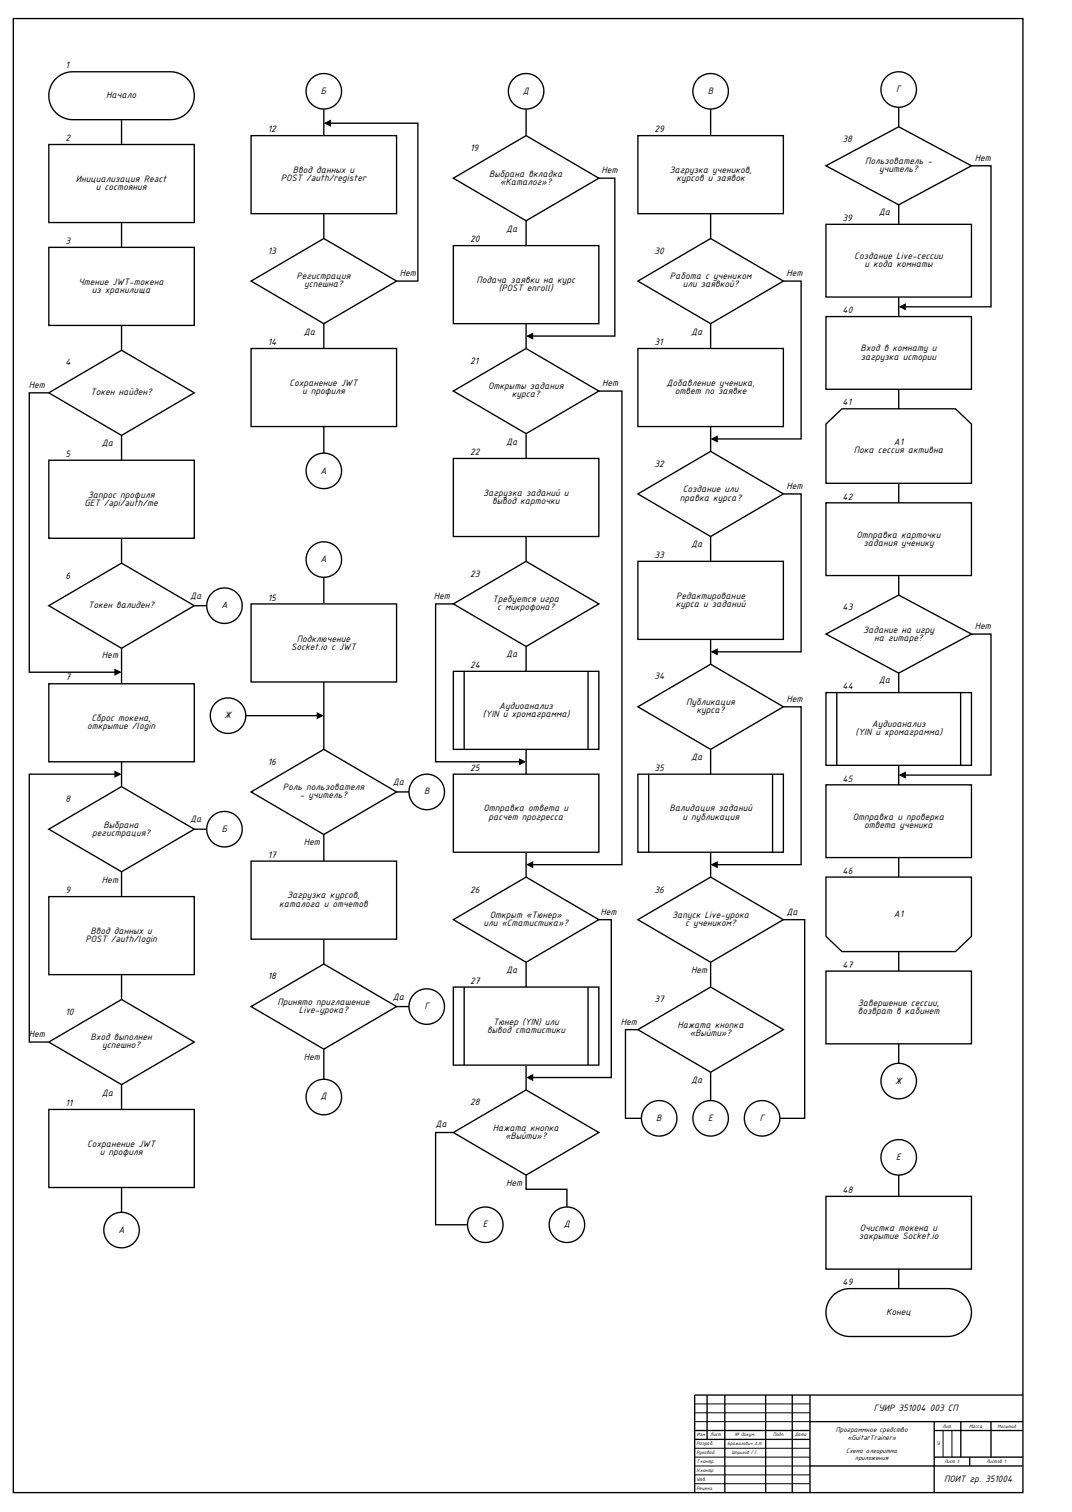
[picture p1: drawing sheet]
<svg xmlns="http://www.w3.org/2000/svg" width="594mm" height="838mm" viewBox="0 0 594 838" stroke-linecap="round" stroke-linejoin="round" font-family="sans-serif">
<g fill="none" stroke="#000" stroke-width=".75" stroke-linecap="butt">
<path d="M7 10h560v817h-560zM498 59v11M67 66v14M179 60v15M180 68l3-1v3zM183 68h49v88h-12M292 60v15M394 60v15M332 99h9v87h-46M538 92h11v78h-47M179 118v14M394 118v14"/>
<path d="M498 114v10M67 123v14M292 122v14M434 156h10v87h-47M179 179v14M292 179v14M394 179v14M498 165v10M499 170l3-1v2zM67 180v14M292 186l3-1v3zM27 218h-11v155h48"/>
<path d="M332 217h13v262h-50M498 216v11M179 236v15M394 236v14M67 241v14M292 240v14M395 243l2-1v3zM434 274h10v87h-47M498 268v11M67 298v14M292 297v14M394 297v14"/>
<path d="M498 319v11M108 336h7M179 320v15M251 335h-10v87h47M67 359v20M292 358v14M394 354v14M538 352h11v78h-47M64 371l3 2-3 1zM179 378v37M395 361l2-1v3zM498 373v11"/>
<path d="M136 397h40M176 395l3 2-3 1zM434 392h10v87h-47M292 415v14M394 415v14M64 428l3 1-3 2zM64 429h-48v149h11M67 422v14M220 439h7M288 421l3 1-3 2zM498 424v11M499 430l3-2v3z"/>
<path d="M108 460h7M179 463v14M292 472v14M292 479l3-1v3zM394 472v14M395 479l2-1v3zM498 475v11M67 483v14M332 510h7v87h-44M434 510h12v110h-14M179 521v13M292 533v14"/>
<path d="M394 533v14M498 528v10M67 540v14M220 558h7M354 571h-7v49h8M498 579v10M179 582v16M292 590v14M292 597l3-1v3zM394 594v16M67 601v14M251 628h-10v51h18"/>
<path d="M67 658v14M292 651v8h22v10M498 651v12M498 704v10M392 773v25M402 773v54M424 773v54M439 773v54M449 773v54M567 773h-182v54M385 793h64M385 798h64"/>
<path d="M449 788h118M518 793h49M518 788v39M532 788v20M549 788v20M449 813h118M518 808h49M537 808v5"/>
</g>
<path d="M385 778h64M385 783h64M385 788h64M523 793v15M528 793v15M385 803h64M385 808h64M385 813h64M385 818h64M385 823h64" fill="none" stroke="#000" stroke-width=".55"/>
<g fill="#000">
<path d="M180 68l3-1v3zM499 170l3-1v2zM292 186l3-1v3zM395 243l2-1v3zM64 371l3 2-3 1zM395 361l2-1v3zM176 395l3 2-3 1zM64 428l3 1-3 2zM288 421l3 1-3 2zM499 430l3-2v3zM292 479l3-1v3zM395 479l2-1v3z"/>
<path d="M292 597l3-1v3z"/>
</g>
<path d="M31 44l4-3 5-1h56l5 2 4 3 2 5 1 5-2 4-2 3-3 3-4 1h-59l-3-1-3-2-3-3-1-3-1-3v-4l2-3z" fill="#fff"/>
<path d="M31 44l4-3 5-1h56l5 2 4 3 2 5 1 5-2 4-2 3-3 3-4 1h-59l-3-1-3-2-3-3-1-3-1-3v-4l2-3z" fill="none" stroke="#000" stroke-width=".75" stroke-linecap="butt"/>
<path d="M27 80h81v43h-81z" fill="#fff"/>
<path d="M27 80h81v43h-81z" fill="none" stroke="#000" stroke-width=".75" stroke-linecap="butt"/>
<path d="M27 137h81v43h-81z" fill="#fff"/>
<path d="M27 137h81v43h-81z" fill="none" stroke="#000" stroke-width=".75" stroke-linecap="butt"/>
<path d="M27 218l40-24 41 24-41 23z" fill="#fff"/>
<path d="M27 218l40-24 41 24-41 23z" fill="none" stroke="#000" stroke-width=".75" stroke-linecap="butt"/>
<path d="M27 255h81v43h-81z" fill="#fff"/>
<path d="M27 255h81v43h-81z" fill="none" stroke="#000" stroke-width=".75" stroke-linecap="butt"/>
<path d="M27 336l40-24 41 24-41 23z" fill="#fff"/>
<path d="M27 336l40-24 41 24-41 23z" fill="none" stroke="#000" stroke-width=".75" stroke-linecap="butt"/>
<path d="M27 379h81v43h-81z" fill="#fff"/>
<path d="M27 379h81v43h-81z" fill="none" stroke="#000" stroke-width=".75" stroke-linecap="butt"/>
<path d="M27 460l40-24 41 24-41 23z" fill="#fff"/>
<path d="M27 460l40-24 41 24-41 23z" fill="none" stroke="#000" stroke-width=".75" stroke-linecap="butt"/>
<path d="M27 497h81v43h-81z" fill="#fff"/>
<path d="M27 497h81v43h-81z" fill="none" stroke="#000" stroke-width=".75" stroke-linecap="butt"/>
<path d="M27 578l40-24 41 24-41 23z" fill="#fff"/>
<path d="M27 578l40-24 41 24-41 23z" fill="none" stroke="#000" stroke-width=".75" stroke-linecap="butt"/>
<path d="M27 615h81v43h-81z" fill="#fff"/>
<path d="M27 615h81v43h-81z" fill="none" stroke="#000" stroke-width=".75" stroke-linecap="butt"/>
<path d="M139 75h81v43h-81z" fill="#fff"/>
<path d="M139 75h81v43h-81z" fill="none" stroke="#000" stroke-width=".75" stroke-linecap="butt"/>
<path d="M139 156l40-24 41 24-41 23z" fill="#fff"/>
<path d="M139 156l40-24 41 24-41 23z" fill="none" stroke="#000" stroke-width=".75" stroke-linecap="butt"/>
<path d="M139 193h81v43h-81z" fill="#fff"/>
<path d="M139 193h81v43h-81z" fill="none" stroke="#000" stroke-width=".75" stroke-linecap="butt"/>
<path d="M139 335h81v43h-81z" fill="#fff"/>
<path d="M139 335h81v43h-81z" fill="none" stroke="#000" stroke-width=".75" stroke-linecap="butt"/>
<path d="M139 439l40-24 41 24-41 24z" fill="#fff"/>
<path d="M139 439l40-24 41 24-41 24z" fill="none" stroke="#000" stroke-width=".75" stroke-linecap="butt"/>
<path d="M139 477h81v44h-81z" fill="#fff"/>
<path d="M139 477h81v44h-81z" fill="none" stroke="#000" stroke-width=".75" stroke-linecap="butt"/>
<path d="M139 558l40-24 41 24-41 24z" fill="#fff"/>
<path d="M139 558l40-24 41 24-41 24z" fill="none" stroke="#000" stroke-width=".75" stroke-linecap="butt"/>
<path d="M251 99l41-24 40 24-40 23z" fill="#fff"/>
<path d="M251 99l41-24 40 24-40 23z" fill="none" stroke="#000" stroke-width=".75" stroke-linecap="butt"/>
<path d="M251 136h81v43h-81z" fill="#fff"/>
<path d="M251 136h81v43h-81z" fill="none" stroke="#000" stroke-width=".75" stroke-linecap="butt"/>
<path d="M251 217l41-24 40 24-40 23z" fill="#fff"/>
<path d="M251 217l41-24 40 24-40 23z" fill="none" stroke="#000" stroke-width=".75" stroke-linecap="butt"/>
<path d="M251 254h81v43h-81z" fill="#fff"/>
<path d="M251 254h81v43h-81z" fill="none" stroke="#000" stroke-width=".75" stroke-linecap="butt"/>
<path d="M251 335l41-24 40 24-40 23z" fill="#fff"/>
<path d="M251 335l41-24 40 24-40 23z" fill="none" stroke="#000" stroke-width=".75" stroke-linecap="butt"/>
<path d="M251 372h81v43h-81z" fill="#fff"/>
<path d="M251 372h81v43h-81zM257 372v43M326 372v43" fill="none" stroke="#000" stroke-width=".75" stroke-linecap="butt"/>
<path d="M251 429h81v43h-81z" fill="#fff"/>
<path d="M251 429h81v43h-81z" fill="none" stroke="#000" stroke-width=".75" stroke-linecap="butt"/>
<path d="M251 510l41-24 40 24-40 23z" fill="#fff"/>
<path d="M251 510l41-24 40 24-40 23z" fill="none" stroke="#000" stroke-width=".75" stroke-linecap="butt"/>
<path d="M251 547h81v43h-81z" fill="#fff"/>
<path d="M251 547h81v43h-81zM257 547v43M326 547v43" fill="none" stroke="#000" stroke-width=".75" stroke-linecap="butt"/>
<path d="M251 628l41-24 40 24-40 23z" fill="#fff"/>
<path d="M251 628l41-24 40 24-40 23z" fill="none" stroke="#000" stroke-width=".75" stroke-linecap="butt"/>
<path d="M354 75h80v43h-80z" fill="#fff"/>
<path d="M354 75h80v43h-80z" fill="none" stroke="#000" stroke-width=".75" stroke-linecap="butt"/>
<path d="M354 156l40-24 40 24-40 23z" fill="#fff"/>
<path d="M354 156l40-24 40 24-40 23z" fill="none" stroke="#000" stroke-width=".75" stroke-linecap="butt"/>
<path d="M354 193h80v43h-80z" fill="#fff"/>
<path d="M354 193h80v43h-80z" fill="none" stroke="#000" stroke-width=".75" stroke-linecap="butt"/>
<path d="M354 274l40-24 40 24-40 23z" fill="#fff"/>
<path d="M354 274l40-24 40 24-40 23z" fill="none" stroke="#000" stroke-width=".75" stroke-linecap="butt"/>
<path d="M354 311h80v43h-80z" fill="#fff"/>
<path d="M354 311h80v43h-80z" fill="none" stroke="#000" stroke-width=".75" stroke-linecap="butt"/>
<path d="M354 392l40-24 40 24-40 23z" fill="#fff"/>
<path d="M354 392l40-24 40 24-40 23z" fill="none" stroke="#000" stroke-width=".75" stroke-linecap="butt"/>
<path d="M354 429h80v43h-80z" fill="#fff"/>
<path d="M354 429h80v43h-80zM360 429v43M428 429v43" fill="none" stroke="#000" stroke-width=".75" stroke-linecap="butt"/>
<path d="M354 510l40-24 40 24-40 23z" fill="#fff"/>
<path d="M354 510l40-24 40 24-40 23z" fill="none" stroke="#000" stroke-width=".75" stroke-linecap="butt"/>
<path d="M354 571l40-24 40 24-40 23z" fill="#fff"/>
<path d="M354 571l40-24 40 24-40 23z" fill="none" stroke="#000" stroke-width=".75" stroke-linecap="butt"/>
<path d="M458 92l40-22 40 22-40 22z" fill="#fff"/>
<path d="M458 92l40-22 40 22-40 22z" fill="none" stroke="#000" stroke-width=".75" stroke-linecap="butt"/>
<path d="M458 124h80v41h-80z" fill="#fff"/>
<path d="M458 124h80v41h-80z" fill="none" stroke="#000" stroke-width=".75" stroke-linecap="butt"/>
<path d="M458 175h80v41h-80z" fill="#fff"/>
<path d="M458 175h80v41h-80z" fill="none" stroke="#000" stroke-width=".75" stroke-linecap="butt"/>
<path d="M458 235l9-8h63l8 8v33h-80z" fill="#fff"/>
<path d="M458 235l9-8h63l8 8v33h-80z" fill="none" stroke="#000" stroke-width=".75" stroke-linecap="butt"/>
<path d="M458 279h80v40h-80z" fill="#fff"/>
<path d="M458 279h80v40h-80z" fill="none" stroke="#000" stroke-width=".75" stroke-linecap="butt"/>
<path d="M458 352l40-22 40 22-40 21z" fill="#fff"/>
<path d="M458 352l40-22 40 22-40 21z" fill="none" stroke="#000" stroke-width=".75" stroke-linecap="butt"/>
<path d="M458 384h80v40h-80z" fill="#fff"/>
<path d="M458 384h80v40h-80zM464 384v40M532 384v40" fill="none" stroke="#000" stroke-width=".75" stroke-linecap="butt"/>
<path d="M458 435h80v40h-80z" fill="#fff"/>
<path d="M458 435h80v40h-80z" fill="none" stroke="#000" stroke-width=".75" stroke-linecap="butt"/>
<path d="M458 486h80v33l-8 9h-63l-9-9z" fill="#fff"/>
<path d="M458 486h80v33l-8 9h-63l-9-9z" fill="none" stroke="#000" stroke-width=".75" stroke-linecap="butt"/>
<path d="M458 538h80v41h-80z" fill="#fff"/>
<path d="M458 538h80v41h-80z" fill="none" stroke="#000" stroke-width=".75" stroke-linecap="butt"/>
<path d="M458 663h80v41h-80z" fill="#fff"/>
<path d="M458 663h80v41h-80z" fill="none" stroke="#000" stroke-width=".75" stroke-linecap="butt"/>
<path d="M462 718l4-2 4-2 57 1 5 1 4 4 2 4v6l-1 3-2 4-4 2-4 2h-58l-3-1-3-2-3-3-2-3v-4v-3l1-4z" fill="#fff"/>
<path d="M462 718l4-2 4-2 57 1 5 1 4 4 2 4v6l-1 3-2 4-4 2-4 2h-58l-3-1-3-2-3-3-2-3v-4v-3l1-4z" fill="none" stroke="#000" stroke-width=".75" stroke-linecap="butt"/>
<circle cx="124" cy="336" r="10" fill="#fff"/>
<circle cx="124" cy="336" r="10" fill="none" stroke="#000" stroke-width=".75" stroke-linecap="butt"/>
<circle cx="124" cy="460" r="10" fill="#fff"/>
<circle cx="124" cy="460" r="10" fill="none" stroke="#000" stroke-width=".75" stroke-linecap="butt"/>
<circle cx="67" cy="682" r="10" fill="#fff"/>
<circle cx="67" cy="682" r="10" fill="none" stroke="#000" stroke-width=".75" stroke-linecap="butt"/>
<circle cx="179" cy="51" r="10" fill="#fff"/>
<circle cx="179" cy="51" r="10" fill="none" stroke="#000" stroke-width=".75" stroke-linecap="butt"/>
<circle cx="179" cy="261" r="10" fill="#fff"/>
<circle cx="179" cy="261" r="10" fill="none" stroke="#000" stroke-width=".75" stroke-linecap="butt"/>
<circle cx="179" cy="310" r="10" fill="#fff"/>
<circle cx="179" cy="310" r="10" fill="none" stroke="#000" stroke-width=".75" stroke-linecap="butt"/>
<circle cx="126" cy="397" r="10" fill="#fff"/>
<circle cx="126" cy="397" r="10" fill="none" stroke="#000" stroke-width=".75" stroke-linecap="butt"/>
<circle cx="236" cy="439" r="10" fill="#fff"/>
<circle cx="236" cy="439" r="10" fill="none" stroke="#000" stroke-width=".75" stroke-linecap="butt"/>
<circle cx="236" cy="558" r="10" fill="#fff"/>
<circle cx="236" cy="558" r="10" fill="none" stroke="#000" stroke-width=".75" stroke-linecap="butt"/>
<circle cx="179" cy="608" r="10" fill="#fff"/>
<circle cx="179" cy="608" r="10" fill="none" stroke="#000" stroke-width=".75" stroke-linecap="butt"/>
<circle cx="292" cy="51" r="10" fill="#fff"/>
<circle cx="292" cy="51" r="10" fill="none" stroke="#000" stroke-width=".75" stroke-linecap="butt"/>
<circle cx="269" cy="679" r="10" fill="#fff"/>
<circle cx="269" cy="679" r="10" fill="none" stroke="#000" stroke-width=".75" stroke-linecap="butt"/>
<circle cx="314" cy="679" r="10" fill="#fff"/>
<circle cx="314" cy="679" r="10" fill="none" stroke="#000" stroke-width=".75" stroke-linecap="butt"/>
<circle cx="394" cy="51" r="10" fill="#fff"/>
<circle cx="394" cy="51" r="10" fill="none" stroke="#000" stroke-width=".75" stroke-linecap="butt"/>
<circle cx="365" cy="620" r="10" fill="#fff"/>
<circle cx="365" cy="620" r="10" fill="none" stroke="#000" stroke-width=".75" stroke-linecap="butt"/>
<circle cx="394" cy="620" r="10" fill="#fff"/>
<circle cx="394" cy="620" r="10" fill="none" stroke="#000" stroke-width=".75" stroke-linecap="butt"/>
<circle cx="422" cy="620" r="10" fill="#fff"/>
<circle cx="422" cy="620" r="10" fill="none" stroke="#000" stroke-width=".75" stroke-linecap="butt"/>
<circle cx="498" cy="50" r="10" fill="#fff"/>
<circle cx="498" cy="50" r="10" fill="none" stroke="#000" stroke-width=".75" stroke-linecap="butt"/>
<circle cx="498" cy="599" r="10" fill="#fff"/>
<circle cx="498" cy="599" r="10" fill="none" stroke="#000" stroke-width=".75" stroke-linecap="butt"/>
<circle cx="498" cy="642" r="10" fill="#fff"/>
<circle cx="498" cy="642" r="10" fill="none" stroke="#000" stroke-width=".75" stroke-linecap="butt"/>
<g font-size="5.5">
<text x="36" y="38">1</text>
<text x="178" y="52">Б</text>
<text x="290" y="52">Д</text>
<text x="392" y="52">В</text>
<text x="497" y="51">Г</text>
<text x="59" y="54">Начало</text>
<text x="148" y="73">12</text>
<text x="363" y="73">29</text>
<text x="36" y="78">2</text>
<text x="261" y="84">19</text>
<text x="467" y="79">38</text>
<text x="540" y="89">Нет</text>
<text x="162" y="96">Ввод данных и</text>
<text x="333" y="96">Нет</text>
<text x="371" y="96">Загрузка учеников,</text>
<text x="479" y="91">Пользователь -</text>
<text x="487" y="95">учитель?</text>
<text x="42" y="101">Инициализация React</text>
<text x="156" y="100">POST /auth/register</text>
<text x="271" y="98">Выбрана вкладка</text>
<text x="375" y="100">курсов и заявок</text>
<text x="53" y="105">и состояния</text>
<text x="277" y="102">«Каталог»?</text>
<text x="487" y="119">Да</text>
<text x="467" y="122">39</text>
<text x="281" y="128">Да</text>
<text x="36" y="135">3</text>
<text x="261" y="134">20</text>
<text x="148" y="141">13</text>
<text x="363" y="141">30</text>
<text x="473" y="144">Создание Live-сессии</text>
<text x="479" y="148">и кода комнаты</text>
<text x="164" y="155">Регистрация</text>
<text x="222" y="153">Нет</text>
<text x="371" y="155">Работа с учеником</text>
<text x="436" y="153">Нет</text>
<text x="43" y="158">Чтение JWT-токена</text>
<text x="169" y="159">успешна?</text>
<text x="264" y="157">Подача заявки на курс</text>
<text x="276" y="161">(POST enroll)</text>
<text x="378" y="159">или заявкой?</text>
<text x="51" y="162">из хранилища</text>
<text x="467" y="174">40</text>
<text x="168" y="186">Да</text>
<text x="383" y="186">Да</text>
<text x="148" y="191">14</text>
<text x="363" y="191">31</text>
<text x="477" y="195">Вход в комнату и</text>
<text x="36" y="203">4</text>
<text x="261" y="202">21</text>
<text x="477" y="199">загрузка истории</text>
<text x="16" y="215">Нет</text>
<text x="160" y="214">Сохранение JWT</text>
<text x="271" y="216">Открыты задания</text>
<text x="334" y="214">Нет</text>
<text x="369" y="214">Добавление ученика,</text>
<text x="50" y="219">Токен найден?</text>
<text x="167" y="219">и профиля</text>
<text x="284" y="220">курса?</text>
<text x="374" y="219">ответ по заявке</text>
<text x="467" y="225">41</text>
<text x="57" y="248">Да</text>
<text x="281" y="247">Да</text>
<text x="473" y="251">Пока сессия активна</text>
<text x="495" y="247">A1</text>
<text x="36" y="253">5</text>
<text x="261" y="252">22</text>
<text x="178" y="263">А</text>
<text x="363" y="259">32</text>
<text x="49" y="276">Запрос профиля</text>
<text x="268" y="275">Загрузка заданий и</text>
<text x="378" y="273">Создание или</text>
<text x="436" y="271">Нет</text>
<text x="47" y="280">GET /api/auth/me</text>
<text x="273" y="279">вывод карточки</text>
<text x="377" y="277">правка курса?</text>
<text x="467" y="277">42</text>
<text x="475" y="298">Отправка карточки</text>
<text x="383" y="303">Да</text>
<text x="478" y="302">задания ученику</text>
<text x="178" y="311">А</text>
<text x="363" y="309">33</text>
<text x="36" y="321">6</text>
<text x="261" y="320">23</text>
<text x="105" y="332">Да</text>
<text x="148" y="333">15</text>
<text x="240" y="332">Нет</text>
<text x="273" y="334">Требуется игра</text>
<text x="375" y="332">Редактирование</text>
<text x="49" y="337">Токен валиден?</text>
<text x="123" y="337">А</text>
<text x="276" y="338">с микрофона?</text>
<text x="374" y="336">курса и заданий</text>
<text x="467" y="338">43</text>
<text x="478" y="351">Задание на игру</text>
<text x="540" y="349">Нет</text>
<text x="165" y="356">Подключение</text>
<text x="484" y="355">на гитаре?</text>
<text x="57" y="365">Нет</text>
<text x="161" y="360">Socket.io с JWT</text>
<text x="281" y="364">Да</text>
<text x="261" y="370">24</text>
<text x="36" y="377">7</text>
<text x="363" y="377">34</text>
<text x="467" y="382">44</text>
<text x="487" y="379">Да</text>
<text x="436" y="389">Нет</text>
<text x="277" y="393">Аудиоанализ</text>
<text x="380" y="391">Публикация</text>
<text x="386" y="395">курса?</text>
<text x="51" y="400">Сброс токена,</text>
<text x="124" y="398">Ж</text>
<text x="268" y="397">(YIN и хромаграмма)</text>
<text x="48" y="404">открытие /login</text>
<text x="474" y="408">(YIN и хромаграмма)</text>
<text x="483" y="403">Аудиоанализ</text>
<text x="148" y="424">16</text>
<text x="383" y="421">Да</text>
<text x="261" y="427">25</text>
<text x="363" y="427">35</text>
<text x="218" y="435">Да</text>
<text x="467" y="433">45</text>
<text x="157" y="438">Роль пользователя</text>
<text x="166" y="443">- учитель?</text>
<text x="235" y="440">В</text>
<text x="36" y="445">8</text>
<text x="268" y="450">Отправка ответа и</text>
<text x="371" y="450">Валидация заданий</text>
<text x="105" y="456">Да</text>
<text x="271" y="454">расчет прогресса</text>
<text x="378" y="454">и публикация</text>
<text x="473" y="454">Отправка и проверка</text>
<text x="57" y="459">Выбрана</text>
<text x="123" y="461">Б</text>
<text x="479" y="459">ответа ученика</text>
<text x="51" y="463">регистрация?</text>
<text x="168" y="469">Нет</text>
<text x="148" y="476">17</text>
<text x="467" y="484">46</text>
<text x="57" y="489">Нет</text>
<text x="36" y="495">9</text>
<text x="261" y="495">26</text>
<text x="363" y="495">36</text>
<text x="155" y="503">каталога и отчетов</text>
<text x="159" y="498">Загрузка курсов,</text>
<text x="272" y="509">Открыт «Тюнер»</text>
<text x="333" y="507">Нет</text>
<text x="372" y="509">Запуск Live-урока</text>
<text x="436" y="507">Да</text>
<text x="495" y="508">A1</text>
<text x="268" y="514">или «Статистика»?</text>
<text x="380" y="514">с учеником?</text>
<text x="50" y="518">Ввод данных и</text>
<text x="47" y="522">POST /auth/login</text>
<text x="281" y="540">Да</text>
<text x="383" y="540">Нет</text>
<text x="467" y="537">47</text>
<text x="148" y="543">18</text>
<text x="261" y="545">27</text>
<text x="154" y="557">Принято приглашение</text>
<text x="218" y="554">Да</text>
<text x="363" y="556">37</text>
<text x="475" y="558">Завершение сессии,</text>
<text x="36" y="562">10</text>
<text x="166" y="562">Live-урока?</text>
<text x="235" y="559">Г</text>
<text x="475" y="562">возврат в кабинет</text>
<text x="273" y="568">Тюнер (YIN) или</text>
<text x="344" y="568">Нет</text>
<text x="376" y="570">Нажата кнопка</text>
<text x="16" y="575">Нет</text>
<text x="270" y="572">вывод статистики</text>
<text x="382" y="574">«Выйти»?</text>
<text x="50" y="577">Вход выполнен</text>
<text x="57" y="581">успешно?</text>
<text x="168" y="588">Нет</text>
<text x="383" y="600">Да</text>
<text x="496" y="601">Ж</text>
<text x="57" y="607">Да</text>
<text x="178" y="609">Д</text>
<text x="36" y="613">11</text>
<text x="261" y="613">28</text>
<text x="364" y="621">В</text>
<text x="393" y="621">Е</text>
<text x="421" y="621">Г</text>
<text x="241" y="625">Да</text>
<text x="273" y="627">Нажата кнопка</text>
<text x="48" y="636">Сохранение JWT</text>
<text x="280" y="631">«Выйти»?</text>
<text x="55" y="640">и профиля</text>
<text x="497" y="643">Е</text>
<text x="281" y="657">Нет</text>
<text x="467" y="661">48</text>
<text x="66" y="683">А</text>
<text x="268" y="680">Е</text>
<text x="312" y="680">Д</text>
<text x="477" y="683">Очистка токена и</text>
<text x="476" y="687">закрытие Socket.io</text>
<text x="467" y="713">49</text>
<text x="491" y="729">Конец</text>
<text x="484" y="782">ГУИР 351004</text>
<text x="515" y="782">003 СП</text>
<text x="523" y="821">ПОИТ гр. 351004</text>
</g>
<g font-size="4.2">
<text x="463" y="794">Программное средство</text>
<text x="470" y="798">«GuitarTrainer»</text>
</g>
<g font-size="3.8">
<text x="469" y="806">Схема алгоритма</text>
<text x="474" y="810">приложения</text>
</g>
<text font-size="3.1" x="519" y="801">У</text>
<g font-size="2.9">
<text x="522" y="792">Лит.</text>
<text x="537" y="792">Масса</text>
<text x="386" y="796">Изм</text>
<text x="394" y="796">Лист</text>
<text x="407" y="796">№ докум.</text>
<text x="428" y="796">Подп.</text>
<text x="440" y="796">Дата</text>
<text x="386" y="801">Разраб.</text>
<text x="386" y="806">Руковод.</text>
<text x="386" y="811">Т.контр.</text>
<text x="386" y="816">Н.контр</text>
<text x="523" y="811">Лист 1</text>
<text x="547" y="811">Листов 1</text>
<text x="386" y="821">Утв.</text>
<text x="386" y="826">Реценз.</text>
</g>
<g font-size="2.8">
<text x="553" y="792">Масштаб</text>
<text x="403" y="801">Бражалович А.И.</text>
<text x="406" y="806">Шпригов Г.Г.</text>
</g>
</svg>
